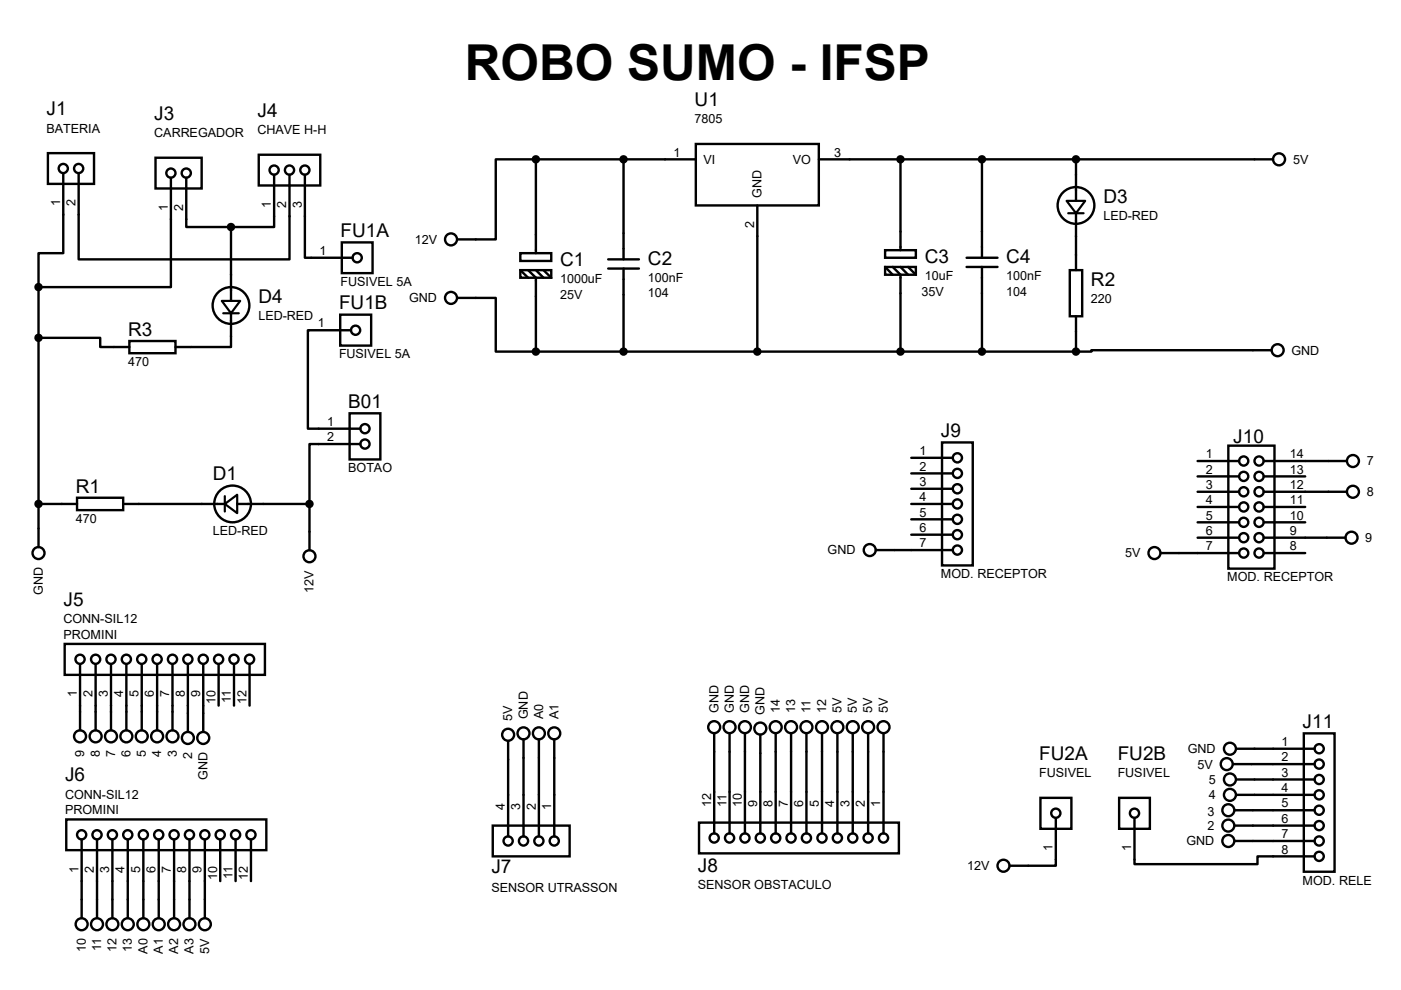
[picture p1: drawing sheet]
<svg xmlns="http://www.w3.org/2000/svg" width="297mm" height="210mm" viewBox="0 0 297 210" stroke-linecap="round" stroke-linejoin="round" font-family="sans-serif">
<g fill="none" stroke="#000" stroke-width=".51">
<path d="M10.2 32.5h9.7v6.5h-9.7zM13.4 36.7v17h-5.2v7.2M16.7 36.7v18.3h44.7v-18M33 33.4h9.8v6.6h-9.8zM36.2 37.7v23.2h-28M39.5 37.7v10.4h9.5M54.9 32.8h13v6.5h-13zM58.1 37v11.1h-9.1M64.6 37v17.7h10.2M113.6 33.8h-8.5v17h-8.2M113.6 33.8h33.9M113.6 33.8v19.9"/>
<path d="M132.2 33.8v21.2M147.5 30.5h26.1v13.1h-26.1zM173.6 33.8h96.3M190.9 33.8v19.2M208.2 33.8v20.9M228.1 33.8v8.8M49 48.1v15.7M72.5 51.4h6.5v6.5h-6.5zM110.3 53.7h6.6v1.6h-6.6zM110.3 57.3h6.6v1.6h-6.6zM110.3 57.3l1.7 1.6M112 57.3l1.6 1.6v15.6"/>
<path d="M113.6 57.3l1.6 1.6M115.2 57.3l1.7 1.6M128.9 56.9h6.6M128.9 55h6.6M132.2 56.9v17.6M160.6 43.6v30.9M187.7 53h6.5v1.7h-6.5zM187.7 56.6h6.5v1.7h-6.5zM187.7 56.6l1.6 1.7M189.3 56.6l1.6 1.7v16.2M190.9 56.6l1.6 1.7M192.5 56.6l1.7 1.7"/>
<path d="M204.9 54.7h6.6M204.9 56.6h6.6M208.2 56.6v17.9M226.8 57.3h2.6v9.8h-2.6zM228.1 45.2v12.1M8.2 71.6h13v2h6.2M8.2 60.9v55.1M27.4 72.3h9.8v2.6h-9.8zM49 66.4v7.2h-11.8M72.1 66.7h6.6v6.6h-6.6zM74.4 70h-9.1v20.9h11.1M96.9 63.2h8.2v11.3h8.5"/>
<path d="M113.6 74.5h114.5M228.1 67.1v7.4M269.6 74.3h-38.2v.2h-3.3M74.1 87.6h6.5v9.8h-6.5zM76.4 94.1h-10.8v12.7M193.2 97.1h8.8M199.7 93.8h6.5v26.1h-6.5zM253.9 97.7h8.8M260.4 94.5h9.8v26.1h-9.8zM267.9 97.7h17.7M8.2 106.8h8.1M16.3 105.5h9.8v2.7h-9.8z"/>
<path d="M26.1 106.8h21.6M50.3 106.8h15.3M65.6 106.8v9.8M185.7 116.6h16.3M193.2 106.8h8.8M193.2 100.4h8.8M193.2 103.6h8.8M193.2 110.1h8.8M193.2 113.4h8.8M246.1 117.3h16.6M253.9 104.3h8.8M253.9 114h8.8"/>
<path d="M253.9 101h8.8M253.9 107.5h8.8M253.9 110.7h8.8M267.9 104.3h17.7M267.9 114h17.3M267.9 117.3h8.8M267.9 101h8.8M267.9 107.5h8.8M267.9 110.7h8.8M13.7 136.5h42.5v6.6h-42.5zM17 140.8v14M20.3 140.8v14"/>
<path d="M23.5 140.8v14M26.8 140.8v14M30.1 140.8v14M33.3 140.8v14M36.6 140.8v14M39.8 140.8v14.4M43.1 140.8v14.4M46.4 140.8v8.8M49.6 140.8v8.8M52.9 140.8v8.8M107.7 157.1v20.2M111 156.8v20.5"/>
<path d="M114.3 156.8v20.5M117.5 156.8v20.5M151.4 155.5v21.2M154.7 155.5v21.2M157.9 155.5v21.2M161.2 155.8v20.9M164.5 155.5v21.2M167.7 155.5v21.2M171 155.5v21.2M174.3 155.5v21.2M177.5 155.5v21.2M180.8 155.5v21.2"/>
<path d="M184.1 155.5v21.2M187.3 155.5v21.2M262.1 158.7h16.6M276.4 155.5h6.6v29.3h-6.6zM14.1 173.7h42.4v6.6h-42.4zM17.3 178v16.6M20.6 178v16.6M23.8 178v16.6M27.1 178v16.6M30.4 178v16.6M33.7 178v16.6M36.9 178v16.6"/>
<path d="M40.2 178v16.6M43.4 178v16.6M46.7 178v8.8M49.9 178v8.8M53.2 178v8.8M104.5 175h16.3v6.6h-16.3zM148.2 174.4h42.4v6.5h-42.4zM220.6 169.2h6.6v6.5h-6.6zM223.9 173.4v10.2h-9.8M237.3 169.2h6.5v6.5h-6.5zM240.5 173.4v9.8h26.1v-1.6h12.1M261.4 162h17.3"/>
<path d="M261.7 171.8h17M261.7 175h17M261.7 178.3h17M262.1 165.3h16.6M262.1 168.5h16.6"/>
<circle cx="13.4" cy="35.7" r=".97"/>
<circle cx="16.7" cy="35.7" r=".97"/>
<circle cx="36.2" cy="36.7" r=".97"/>
<circle cx="39.5" cy="36.7" r=".97"/>
<circle cx="58.1" cy="36.1" r=".97"/>
<circle cx="61.4" cy="36.1" r=".97"/>
<circle cx="64.6" cy="36.1" r=".97"/>
<circle cx="113.6" cy="33.8" r=".64"/>
<circle cx="132.2" cy="33.8" r=".64"/>
<circle cx="190.9" cy="33.8" r=".64"/>
<circle cx="208.2" cy="33.8" r=".64"/>
<circle cx="228.1" cy="33.8" r=".64"/>
<circle cx="271.2" cy="33.8" r="1.27"/>
<circle cx="49" cy="48.1" r=".64"/>
<circle cx="75.7" cy="54.6" r=".97"/>
<circle cx="95.6" cy="50.8" r="1.27"/>
<circle cx="228.1" cy="43.6" r="3.9"/>
<circle cx="8.2" cy="60.9" r=".64"/>
<circle cx="8.2" cy="71.6" r=".64"/>
<circle cx="49" cy="64.8" r="3.9"/>
<circle cx="75.4" cy="70" r=".97"/>
<circle cx="95.6" cy="63.2" r="1.27"/>
<circle cx="113.6" cy="74.5" r=".64"/>
<circle cx="132.2" cy="74.5" r=".64"/>
<circle cx="160.6" cy="74.5" r=".64"/>
<circle cx="190.9" cy="74.5" r=".64"/>
<circle cx="208.2" cy="74.5" r=".64"/>
<circle cx="228.1" cy="74.5" r=".64"/>
<circle cx="270.9" cy="74.2" r="1.27"/>
<circle cx="77.4" cy="90.9" r=".97"/>
<circle cx="77.4" cy="94.1" r=".97"/>
<circle cx="203" cy="97.1" r=".97"/>
<circle cx="263.7" cy="97.7" r=".97"/>
<circle cx="267" cy="97.7" r=".97"/>
<circle cx="286.8" cy="97.7" r="1.27"/>
<circle cx="8.2" cy="106.8" r=".64"/>
<circle cx="8.2" cy="117.3" r="1.27"/>
<circle cx="49.3" cy="106.8" r="3.9"/>
<circle cx="65.6" cy="106.8" r=".64"/>
<circle cx="65.6" cy="117.9" r="1.27"/>
<circle cx="184.4" cy="116.6" r="1.27"/>
<circle cx="203" cy="100.4" r=".97"/>
<circle cx="203" cy="103.6" r=".97"/>
<circle cx="203" cy="113.4" r=".97"/>
<circle cx="203" cy="116.6" r=".97"/>
<circle cx="203" cy="110.1" r=".97"/>
<circle cx="203" cy="106.8" r=".97"/>
<circle cx="244.8" cy="117.3" r="1.27"/>
<circle cx="263.7" cy="104.3" r=".97"/>
<circle cx="263.7" cy="101" r=".97"/>
<circle cx="263.7" cy="107.5" r=".97"/>
<circle cx="263.7" cy="114" r=".97"/>
<circle cx="263.7" cy="117.3" r=".97"/>
<circle cx="263.7" cy="110.7" r=".97"/>
<circle cx="267" cy="101" r=".97"/>
<circle cx="267" cy="104.3" r=".97"/>
<circle cx="267" cy="114" r=".97"/>
<circle cx="267" cy="117.3" r=".97"/>
<circle cx="267" cy="107.5" r=".97"/>
<circle cx="267" cy="110.7" r=".97"/>
<circle cx="286.5" cy="114" r="1.27"/>
<circle cx="286.8" cy="104.3" r="1.27"/>
<circle cx="17" cy="139.8" r=".97"/>
<circle cx="20.3" cy="139.8" r=".97"/>
<circle cx="23.5" cy="139.8" r=".97"/>
<circle cx="26.8" cy="139.8" r=".97"/>
<circle cx="30.1" cy="139.8" r=".97"/>
<circle cx="33.3" cy="139.8" r=".97"/>
<circle cx="36.6" cy="139.8" r=".97"/>
<circle cx="39.8" cy="139.8" r=".97"/>
<circle cx="43.1" cy="139.8" r=".97"/>
<circle cx="46.4" cy="139.8" r=".97"/>
<circle cx="49.6" cy="139.8" r=".97"/>
<circle cx="52.9" cy="139.8" r=".97"/>
<circle cx="17" cy="156.1" r="1.27"/>
<circle cx="20.3" cy="156.1" r="1.27"/>
<circle cx="23.5" cy="156.1" r="1.27"/>
<circle cx="26.8" cy="156.1" r="1.27"/>
<circle cx="30.1" cy="156.1" r="1.27"/>
<circle cx="33.3" cy="156.1" r="1.27"/>
<circle cx="36.6" cy="156.1" r="1.27"/>
<circle cx="39.8" cy="156.5" r="1.27"/>
<circle cx="43.1" cy="156.5" r="1.27"/>
<circle cx="107.7" cy="155.8" r="1.27"/>
<circle cx="111" cy="155.5" r="1.27"/>
<circle cx="114.3" cy="155.5" r="1.27"/>
<circle cx="117.5" cy="155.5" r="1.27"/>
<circle cx="151.4" cy="154.2" r="1.27"/>
<circle cx="154.7" cy="154.2" r="1.27"/>
<circle cx="157.9" cy="154.2" r="1.27"/>
<circle cx="161.2" cy="154.5" r="1.27"/>
<circle cx="164.5" cy="154.2" r="1.27"/>
<circle cx="167.7" cy="154.2" r="1.27"/>
<circle cx="171" cy="154.2" r="1.27"/>
<circle cx="174.3" cy="154.2" r="1.27"/>
<circle cx="177.5" cy="154.2" r="1.27"/>
<circle cx="180.8" cy="154.2" r="1.27"/>
<circle cx="184.1" cy="154.2" r="1.27"/>
<circle cx="187.3" cy="154.2" r="1.27"/>
<circle cx="260.8" cy="158.7" r="1.27"/>
<circle cx="279.7" cy="158.7" r=".97"/>
<circle cx="17.3" cy="177" r=".97"/>
<circle cx="20.6" cy="177" r=".97"/>
<circle cx="23.8" cy="177" r=".97"/>
<circle cx="27.1" cy="177" r=".97"/>
<circle cx="30.4" cy="177" r=".97"/>
<circle cx="33.7" cy="177" r=".97"/>
<circle cx="36.9" cy="177" r=".97"/>
<circle cx="40.2" cy="177" r=".97"/>
<circle cx="43.4" cy="177" r=".97"/>
<circle cx="46.7" cy="177" r=".97"/>
<circle cx="50" cy="177" r=".97"/>
<circle cx="53.2" cy="177" r=".97"/>
<circle cx="107.7" cy="178.3" r=".97"/>
<circle cx="111" cy="178.3" r=".97"/>
<circle cx="114.3" cy="178.3" r=".97"/>
<circle cx="117.5" cy="178.3" r=".97"/>
<circle cx="151.4" cy="177.7" r=".97"/>
<circle cx="154.7" cy="177.7" r=".97"/>
<circle cx="157.9" cy="177.7" r=".97"/>
<circle cx="161.2" cy="177.7" r=".97"/>
<circle cx="164.5" cy="177.7" r=".97"/>
<circle cx="167.7" cy="177.7" r=".97"/>
<circle cx="171" cy="177.7" r=".97"/>
<circle cx="174.3" cy="177.7" r=".97"/>
<circle cx="177.5" cy="177.7" r=".97"/>
<circle cx="180.8" cy="177.7" r=".97"/>
<circle cx="184.1" cy="177.7" r=".97"/>
<circle cx="187.3" cy="177.7" r=".97"/>
<circle cx="223.9" cy="172.4" r=".97"/>
<circle cx="240.5" cy="172.4" r=".97"/>
<circle cx="260.1" cy="162" r="1.27"/>
<circle cx="260.4" cy="178.3" r="1.27"/>
<circle cx="260.4" cy="175" r="1.27"/>
<circle cx="260.4" cy="171.8" r="1.27"/>
<circle cx="260.8" cy="168.5" r="1.27"/>
<circle cx="260.8" cy="165.3" r="1.27"/>
<circle cx="279.7" cy="175" r=".97"/>
<circle cx="279.7" cy="171.8" r=".97"/>
<circle cx="279.7" cy="162" r=".97"/>
<circle cx="279.7" cy="178.3" r=".97"/>
<circle cx="279.7" cy="168.5" r=".97"/>
<circle cx="279.7" cy="165.3" r=".97"/>
<circle cx="17.3" cy="196" r="1.27"/>
<circle cx="20.6" cy="196" r="1.27"/>
<circle cx="23.8" cy="196" r="1.27"/>
<circle cx="27.1" cy="196" r="1.27"/>
<circle cx="30.4" cy="196" r="1.27"/>
<circle cx="33.7" cy="196" r="1.27"/>
<circle cx="36.9" cy="196" r="1.27"/>
<circle cx="40.2" cy="196" r="1.27"/>
<circle cx="43.4" cy="196" r="1.27"/>
<circle cx="212.8" cy="183.6" r="1.27"/>
<circle cx="279.7" cy="181.6" r=".97"/>
</g>
<g fill="#000">
<circle cx="113.6" cy="33.8" r=".64"/>
<circle cx="132.2" cy="33.8" r=".64"/>
<circle cx="190.9" cy="33.8" r=".64"/>
<circle cx="208.2" cy="33.8" r=".64"/>
<circle cx="228.1" cy="33.8" r=".64"/>
<circle cx="49" cy="48.1" r=".64"/>
<circle cx="8.2" cy="60.9" r=".64"/>
<circle cx="8.2" cy="71.6" r=".64"/>
<circle cx="113.6" cy="74.5" r=".64"/>
<circle cx="132.2" cy="74.5" r=".64"/>
<circle cx="160.6" cy="74.5" r=".64"/>
<circle cx="190.9" cy="74.5" r=".64"/>
<circle cx="208.2" cy="74.5" r=".64"/>
<circle cx="228.1" cy="74.5" r=".64"/>
<circle cx="8.2" cy="106.8" r=".64"/>
<circle cx="65.6" cy="106.8" r=".64"/>
</g>
<path d="M226.1 42.6h4l-2 2.6zM226.5 45.2h3.2M47 63.8h3.9l-1.9 2.6zM47.3 66.4h3.3M47.7 106.8l2.6-1.9v3.9zM47.7 105.2v3.3" fill="none" stroke="#000" stroke-width=".47"/>
<text font-size="10.5" x="98.5" y="17.1">ROBO SUMO - IFSP</text>
<g font-size="4">
<text x="147.3" y="22.5">U1</text>
<text x="9.9" y="24.4">J1</text>
<text x="32.7" y="25.4">J3</text>
<text x="54.6" y="24.8">J4</text>
<text x="233.9" y="43">D3</text>
<text x="72.2" y="50.3">FU1A</text>
<text x="118.7" y="56.4">C1</text>
<text x="137.4" y="56.1">C2</text>
<text x="196.1" y="55.8">C3</text>
<text x="213.4" y="55.8">C4</text>
<text x="54.8" y="64.2">D4</text>
<text x="71.9" y="65.6">FU1B</text>
<text x="231.3" y="60.7">R2</text>
<text x="27.2" y="71.2">R3</text>
<text x="73.8" y="86.5">B01</text>
<text x="199.5" y="92.7">J9</text>
<text x="261.5" y="94">J10</text>
<text x="45.1" y="101.9">D1</text>
<text x="16.1" y="104.4">R1</text>
<text x="13.5" y="128.5">J5</text>
<text x="276.2" y="154.3">J11</text>
<text x="220.3" y="161.1">FU2A</text>
<text x="237" y="161.1">FU2B</text>
<text x="13.8" y="165.7">J6</text>
<text x="104.2" y="185.2">J7</text>
<text x="148" y="184.8">J8</text>
</g>
<g font-size="2.7">
<text x="9.9" y="28.1">BATERIA</text>
<text x="32.7" y="29.1">CARREGADOR</text>
<text x="54.6" y="28.4">CHAVE H-H</text>
<text x="147.3" y="26.1">7805</text>
<text x="142.8" y="33.2">1</text>
<text x="149.1" y="34.7">VI</text>
<text x="168.1" y="34.7">VO</text>
<text x="176.9" y="33.2">3</text>
<text x="274.1" y="34.7">5V</text>
<text x="161.5" y="41.9" transform="rotate(-90 161.5 41.9)">GND</text>
<text x="12.7" y="43.7" transform="rotate(-90 12.7 43.7)">1</text>
<text x="16" y="43.7" transform="rotate(-90 16 43.7)">2</text>
<text x="35.6" y="44.7" transform="rotate(-90 35.6 44.7)">1</text>
<text x="38.8" y="44.7" transform="rotate(-90 38.8 44.7)">2</text>
<text x="57.4" y="44.1" transform="rotate(-90 57.4 44.1)">1</text>
<text x="60.7" y="44.1" transform="rotate(-90 60.7 44.1)">2</text>
<text x="64" y="44.1" transform="rotate(-90 64 44.1)">3</text>
<text x="233.9" y="46.7">LED-RED</text>
<text x="87.9" y="51.7">12V</text>
<text x="159.9" y="48.3" transform="rotate(-90 159.9 48.3)">2</text>
<text x="67.7" y="54.1">1</text>
<text x="137.4" y="59.7">100nF</text>
<text x="196.1" y="59.4">10uF</text>
<text x="213.4" y="59.4">100nF</text>
<text x="72.2" y="60.6">FUSIVEL 5A</text>
<text x="86.7" y="64.1">GND</text>
<text x="118.7" y="60.1">1000uF</text>
<text x="118.7" y="63.3">25V</text>
<text x="137.4" y="63">104</text>
<text x="195.4" y="62.7">35V</text>
<text x="213.4" y="62.7">104</text>
<text x="231.3" y="64.3">220</text>
<text x="54.8" y="67.9">LED-RED</text>
<text x="67.4" y="69.4">1</text>
<text x="27.2" y="77.6">470</text>
<text x="71.9" y="75.9">FUSIVEL 5A</text>
<text x="273.8" y="75.2">GND</text>
<text x="69.4" y="90.3">1</text>
<text x="69.4" y="93.6">2</text>
<text x="73.8" y="100.1">BOTAO</text>
<text x="195" y="96.5">1</text>
<text x="195" y="99.8">2</text>
<text x="255.7" y="97.2">1</text>
<text x="255.7" y="100.4">2</text>
<text x="273.5" y="97.2">14</text>
<text x="273.5" y="100.4">13</text>
<text x="289.8" y="98.7">7</text>
<text x="195" y="103">3</text>
<text x="195" y="106.3">4</text>
<text x="255.7" y="103.7">3</text>
<text x="255.7" y="106.9">4</text>
<text x="273.5" y="103.7">12</text>
<text x="273.5" y="106.9">11</text>
<text x="289.8" y="105.2">8</text>
<text x="16.1" y="110.8">470</text>
<text x="45.1" y="113.4">LED-RED</text>
<text x="195" y="109.5">5</text>
<text x="195" y="112.8">6</text>
<text x="255.7" y="110.2">5</text>
<text x="255.7" y="113.4">6</text>
<text x="273.5" y="110.2">10</text>
<text x="273.5" y="113.4">9</text>
<text x="175.5" y="117.6">GND</text>
<text x="195" y="116">7</text>
<text x="238.5" y="118.2">5V</text>
<text x="255.7" y="116.7">7</text>
<text x="273.5" y="116.7">8</text>
<text x="289.5" y="114.9">9</text>
<text x="66.5" y="125.6" transform="rotate(-90 66.5 125.6)">12V</text>
<text x="199.5" y="122.6">MOD. RECEPTOR</text>
<text x="260.2" y="123.2">MOD. RECEPTOR</text>
<text x="9.1" y="126.2" transform="rotate(-90 9.1 126.2)">GND</text>
<text x="13.5" y="132.2">CONN-SIL12</text>
<text x="13.5" y="135.4">PROMINI</text>
<text x="16.3" y="147.8" transform="rotate(-90 16.3 147.8)">1</text>
<text x="19.6" y="147.8" transform="rotate(-90 19.6 147.8)">2</text>
<text x="22.9" y="147.8" transform="rotate(-90 22.9 147.8)">3</text>
<text x="26.1" y="147.8" transform="rotate(-90 26.1 147.8)">4</text>
<text x="29.4" y="147.8" transform="rotate(-90 29.4 147.8)">5</text>
<text x="32.6" y="147.8" transform="rotate(-90 32.6 147.8)">6</text>
<text x="35.9" y="147.8" transform="rotate(-90 35.9 147.8)">7</text>
<text x="39.2" y="147.8" transform="rotate(-90 39.2 147.8)">8</text>
<text x="42.4" y="147.8" transform="rotate(-90 42.4 147.8)">9</text>
<text x="45.7" y="149.4" transform="rotate(-90 45.7 149.4)">10</text>
<text x="48.9" y="149.1" transform="rotate(-90 48.9 149.1)">11</text>
<text x="52.2" y="149.4" transform="rotate(-90 52.2 149.4)">12</text>
<text x="108.6" y="152.9" transform="rotate(-90 108.6 152.9)">5V</text>
<text x="111.9" y="152.5" transform="rotate(-90 111.9 152.5)">GND</text>
<text x="115.1" y="152.5" transform="rotate(-90 115.1 152.5)">A0</text>
<text x="118.4" y="152.5" transform="rotate(-90 118.4 152.5)">A1</text>
<text x="152.3" y="151.2" transform="rotate(-90 152.3 151.2)">GND</text>
<text x="155.6" y="151.2" transform="rotate(-90 155.6 151.2)">GND</text>
<text x="158.8" y="151.2" transform="rotate(-90 158.8 151.2)">GND</text>
<text x="162.1" y="151.6" transform="rotate(-90 162.1 151.6)">GND</text>
<text x="165.4" y="151.2" transform="rotate(-90 165.4 151.2)">14</text>
<text x="168.6" y="151.2" transform="rotate(-90 168.6 151.2)">13</text>
<text x="171.9" y="151.2" transform="rotate(-90 171.9 151.2)">11</text>
<text x="175.2" y="151.2" transform="rotate(-90 175.2 151.2)">12</text>
<text x="178.4" y="151.2" transform="rotate(-90 178.4 151.2)">5V</text>
<text x="181.7" y="151.2" transform="rotate(-90 181.7 151.2)">5V</text>
<text x="185" y="151.2" transform="rotate(-90 185 151.2)">5V</text>
<text x="188.2" y="151.2" transform="rotate(-90 188.2 151.2)">5V</text>
<text x="17.9" y="160.5" transform="rotate(-90 17.9 160.5)">9</text>
<text x="21.2" y="160.5" transform="rotate(-90 21.2 160.5)">8</text>
<text x="24.4" y="160.5" transform="rotate(-90 24.4 160.5)">7</text>
<text x="27.7" y="160.5" transform="rotate(-90 27.7 160.5)">6</text>
<text x="30.9" y="160.5" transform="rotate(-90 30.9 160.5)">5</text>
<text x="34.2" y="160.5" transform="rotate(-90 34.2 160.5)">4</text>
<text x="37.5" y="160.5" transform="rotate(-90 37.5 160.5)">3</text>
<text x="40.7" y="160.9" transform="rotate(-90 40.7 160.9)">2</text>
<text x="251.8" y="159.7">GND</text>
<text x="271.7" y="158.2">1</text>
<text x="271.7" y="161.4">2</text>
<text x="44" y="165.4" transform="rotate(-90 44 165.4)">GND</text>
<text x="220.3" y="164.8">FUSIVEL</text>
<text x="237" y="164.8">FUSIVEL</text>
<text x="253.9" y="162.9">5V</text>
<text x="256.3" y="166.2">5</text>
<text x="271.7" y="164.7">3</text>
<text x="271.7" y="167.9">4</text>
<text x="13.8" y="169.4">CONN-SIL12</text>
<text x="13.8" y="172.6">PROMINI</text>
<text x="107.1" y="171.8" transform="rotate(-90 107.1 171.8)">4</text>
<text x="110.3" y="171.8" transform="rotate(-90 110.3 171.8)">3</text>
<text x="113.6" y="171.8" transform="rotate(-90 113.6 171.8)">2</text>
<text x="116.8" y="171.8" transform="rotate(-90 116.8 171.8)">1</text>
<text x="150.7" y="171.2" transform="rotate(-90 150.7 171.2)">12</text>
<text x="154" y="171.2" transform="rotate(-90 154 171.2)">11</text>
<text x="157.3" y="171.2" transform="rotate(-90 157.3 171.2)">10</text>
<text x="160.5" y="171.2" transform="rotate(-90 160.5 171.2)">9</text>
<text x="163.8" y="171.2" transform="rotate(-90 163.8 171.2)">8</text>
<text x="167" y="171.2" transform="rotate(-90 167 171.2)">7</text>
<text x="170.3" y="171.2" transform="rotate(-90 170.3 171.2)">6</text>
<text x="173.6" y="171.2" transform="rotate(-90 173.6 171.2)">5</text>
<text x="176.9" y="171.2" transform="rotate(-90 176.9 171.2)">4</text>
<text x="180.1" y="171.2" transform="rotate(-90 180.1 171.2)">3</text>
<text x="183.4" y="171.2" transform="rotate(-90 183.4 171.2)">2</text>
<text x="186.6" y="171.2" transform="rotate(-90 186.6 171.2)">1</text>
<text x="256" y="173.1">3</text>
<text x="256.3" y="169.5">4</text>
<text x="271.7" y="171.2">5</text>
<text x="251.5" y="179.2">GND</text>
<text x="256" y="176">2</text>
<text x="271.7" y="174.5">6</text>
<text x="271.7" y="177.7">7</text>
<text x="16.6" y="185" transform="rotate(-90 16.6 185)">1</text>
<text x="19.9" y="185" transform="rotate(-90 19.9 185)">2</text>
<text x="23.2" y="185" transform="rotate(-90 23.2 185)">3</text>
<text x="26.4" y="185" transform="rotate(-90 26.4 185)">4</text>
<text x="29.7" y="185" transform="rotate(-90 29.7 185)">5</text>
<text x="33" y="185" transform="rotate(-90 33 185)">6</text>
<text x="36.2" y="185" transform="rotate(-90 36.2 185)">7</text>
<text x="39.5" y="185" transform="rotate(-90 39.5 185)">8</text>
<text x="42.8" y="185" transform="rotate(-90 42.8 185)">9</text>
<text x="205.1" y="184.5">12V</text>
<text x="223.2" y="180.5" transform="rotate(-90 223.2 180.5)">1</text>
<text x="239.9" y="180.5" transform="rotate(-90 239.9 180.5)">1</text>
<text x="271.7" y="181">8</text>
<text x="46" y="186.6" transform="rotate(-90 46 186.6)">10</text>
<text x="49.3" y="186.4" transform="rotate(-90 49.3 186.4)">11</text>
<text x="52.5" y="186.6" transform="rotate(-90 52.5 186.6)">12</text>
<text x="104.2" y="189.1">SENSOR UTRASSON</text>
<text x="148" y="188.5">SENSOR OBSTACULO</text>
<text x="276.2" y="187.5">MOD. RELE</text>
<text x="18.2" y="201.9" transform="rotate(-90 18.2 201.9)">10</text>
<text x="21.5" y="201.7" transform="rotate(-90 21.5 201.7)">11</text>
<text x="24.7" y="201.9" transform="rotate(-90 24.7 201.9)">12</text>
<text x="28" y="201.9" transform="rotate(-90 28 201.9)">13</text>
<text x="31.3" y="202.2" transform="rotate(-90 31.3 202.2)">A0</text>
<text x="34.5" y="202.2" transform="rotate(-90 34.5 202.2)">A1</text>
<text x="37.8" y="202.2" transform="rotate(-90 37.8 202.2)">A2</text>
<text x="41.1" y="202.2" transform="rotate(-90 41.1 202.2)">A3</text>
<text x="44.3" y="202.2" transform="rotate(-90 44.3 202.2)">5V</text>
</g>
</svg>
